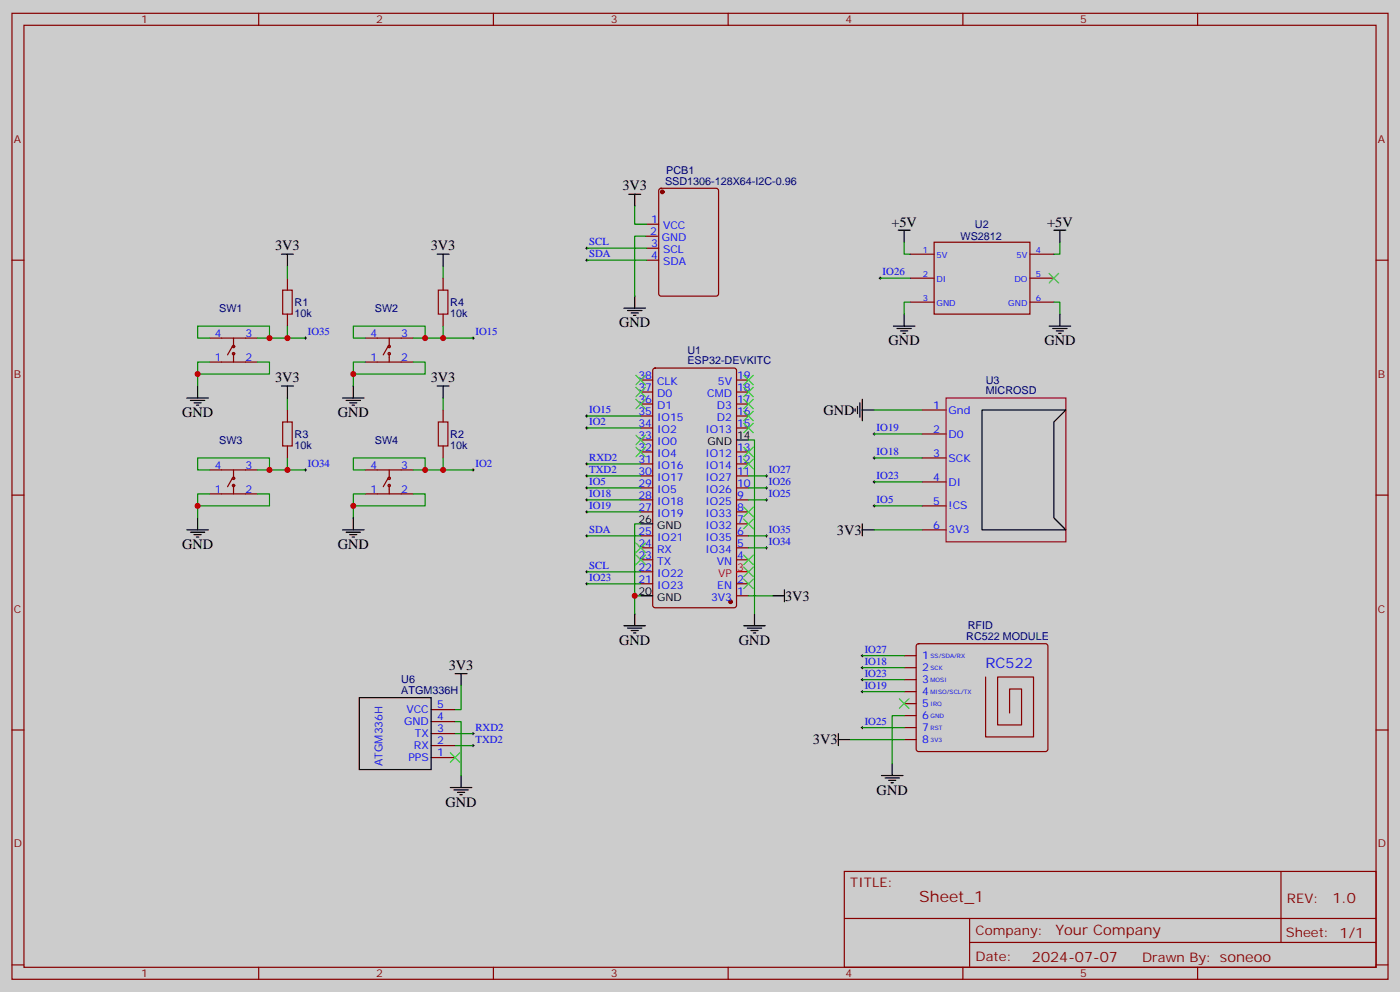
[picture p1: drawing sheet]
<svg xmlns="http://www.w3.org/2000/svg" width="412mm" height="292mm" viewBox="0 0 412 292" stroke-linecap="round" stroke-linejoin="round" font-family="sans-serif">
<path d="M0 0h412.4v292h-412.4z" fill="#ccc"/>
<g fill="none" stroke="#870000" stroke-width=".35">
<path d="M3.5 3.9h405.4v284.4h-405.4zM7.1 7.4h398.2v277.3h-398.2zM76.2 3.9v3.5M145.3 3.9v3.5M214.5 3.9v3.5M283.6 3.9v3.5M352.8 3.9v3.5M194.3 55.6l.4-.2h16.3l.6 .5 .1 30.6-.5 .6-16.5 .1-.6-.5-.1-30.6zM3.5 76.6h3.6M190.1 69.5h3.6M190.5 76.6h3.5M190.5 66h3.5"/>
<path d="M190.5 73.1h3.5M268.1 74.8h7.1M275.2 71.3h28.2v21.2h-28.2zM303.4 74.8h7M405.3 76.6h3.6M268.1 81.9h7.1M268.1 88.9h7.1M303.4 81.9h7M303.4 88.9h7M271.6 134.8h7.1M271.6 127.7h7.1M271.6 120.7h7.1"/>
<path d="M3.5 145.7h3.6M271.6 156h7.1M271.6 148.9h7.1M271.6 141.9h7.1M405.3 145.7h3.6M266.3 193h3.6M266.3 196.5h3.6M270.1 189.7l.5-.2h37.4l.5 .2 .2 .5v30.3l-.3 .5-.4 .2h-37.4l-.5-.2-.2-.5v-30.3zM290.3 199.3v17.6h14.1v-17.6h-10.5v14.1h7v-10.6h-3.5v7.1M3.5 214.9h3.6M266.3 200.1h3.6M266.3 203.6h3.6"/>
<path d="M266.3 207.1h3.6M266.3 210.6h3.6M266.3 214.2h3.6M266.3 217.7h3.6M405.3 214.9h3.6M248.7 256.5h156.6v28.2h-156.6zM377.3 256.5v20.9M248.7 270.4h156.5M285.6 277.4h119.6M285.6 270.4v14.1M3.5 284h3.6M76.2 284.7v3.6"/>
<path d="M145.3 284.7v3.6M214.5 284.7v3.6M283.6 284.7v3.6M352.8 284.7v3.6M405.3 284h3.6"/>
</g>
<circle cx="195.1" cy="56.5" r=".53" fill="#870000" stroke="#870000" stroke-width=".35"/>
<path d="M278.7 117.2h35.3v42.3h-35.3z" fill="none" stroke="#903" stroke-width=".35"/>
<path d="M289.3 120.7h24.7l-3.6 3.5v28.2l3.6 3.6h-24.7z" fill="#ccc" stroke="#000" stroke-width=".35"/>
<g fill="none" stroke="#870000" stroke-width=".35">
<path d="M61.7 99.5h14.1M68.8 99.5v2.5M84.7 81.9v3.5M84.7 92.5v3.5M107.6 99.5h14.1M114.7 99.5v2.5M130.5 81.9v3.5M130.5 92.5v3.5M61.7 106.6h14.1M68.4 102l-1.4 2.5M68.8 104.1v2.5M107.6 106.6h14.1"/>
<path d="M114.3 102l-1.4 2.5M114.7 104.1v2.5M188.7 118.9h3.6M188.7 115.4h3.6M188.7 111.9h3.6M192.5 108.5l.5-.2h23.3l.6 .5 .1 69.4-.5 .6-23.5 .1-.7-.5v-69.4zM217 118.9h3.5M217 115.4h3.5M217 111.9h3.5M61.7 138.3h14.1M68.8 138.3v2.5M84.7 120.7v3.5"/>
<path d="M84.7 131.3v3.5M107.6 138.3h14.1M114.7 138.3v2.5M130.5 120.7v3.5M130.5 131.3v3.5M188.7 136.6h3.6M188.7 133h3.6M188.7 126h3.6M188.7 122.4h3.6M188.7 129.5h3.6M217 136.6h3.5M217 133h3.5"/>
<path d="M217 126h3.5M217 122.4h3.5M61.7 145.4h14.1M68.4 140.8l-1.4 2.5M68.8 142.9v2.5M107.6 145.4h14.1M114.3 140.8l-1.4 2.5M114.7 142.9v2.5M188.7 157.7h3.6M188.7 150.7h3.6M188.7 147.1h3.6M188.7 143.6h3.6"/>
<path d="M188.7 140.1h3.6M217 157.7h3.5M217 154.2h3.5M217 150.7h3.5M217 147.1h3.5M217 143.6h3.5M217 140.1h3.5M188.7 171.8h3.6M188.7 164.8h3.6M188.7 161.3h3.6M188.7 168.3h3.6M217 175.4h3.5"/>
<path d="M217 171.8h3.5M217 164.8h3.5M217 161.3h3.5M127 219.5h7.1M127 215.9h7.1M127 212.4h7.1M127 208.9h7.1M127 223h7.1"/>
<circle cx="68.8" cy="104.1" r=".35"/>
<circle cx="68.8" cy="102" r=".35"/>
<circle cx="114.7" cy="104.1" r=".35"/>
<circle cx="114.7" cy="102" r=".35"/>
<circle cx="68.8" cy="140.8" r=".35"/>
<circle cx="68.8" cy="142.9" r=".35"/>
<circle cx="114.7" cy="142.9" r=".35"/>
<circle cx="114.7" cy="140.8" r=".35"/>
</g>
<g fill="none" stroke="#000" stroke-width=".35">
<path d="M185.2 57.2h3.5M187 57.2v3.5M82.9 74.8h3.5M84.7 74.8v3.6M128.8 74.8h3.5M130.5 74.8v3.6M264.6 67.8h3.5M266.3 67.8v3.5M310.4 67.8h3.6M312.2 67.8v3.5M183.8 90.7h6.3M184.9 91.4h4.2"/>
<path d="M185.9 92.1h2.1M186.6 92.8h.7M187 87.2v3.5M263.2 96h6.3M264.2 96.7h4.3M265.3 97.4h2.1M266 98.1h.7M266.3 92.5v3.5M309 96h6.4M310.1 96.7h4.2M311.1 97.4h2.2M311.9 98.1h.7"/>
<path d="M312.2 92.5v3.5M55 117.2h6.4M56.1 117.9h4.2M57.1 118.6h2.2M57.9 119.3h.7M58.2 113.6v3.6M82.9 113.6h3.5M84.7 113.6v3.6M100.9 117.2h6.3M102 117.9h4.2M103 118.6h2.1M103.7 119.3h.7"/>
<path d="M104.1 113.6v3.6M128.8 113.6h3.5M130.5 113.6v3.6M252.6 119.6v2.1M253.3 118.6v4.2M254 117.5v6.4M217 129.5h3.5M251.9 120.3v.7M254 120.7h3.5M55 156h6.4M56.1 156.7h4.2M57.1 157.4h2.2"/>
<path d="M57.9 158.1h.7M58.2 152.4v3.6M100.9 156h6.3M102 156.7h4.2M103 157.4h2.1M103.7 158.1h.7M104.1 152.4v3.6M188.7 154.2h3.6M254 154.2v3.5M254 156h3.5M188.7 175.4h3.6M227.5 175.4h3.6"/>
<path d="M231.1 173.6v3.5M134.1 198.3h3.5M135.8 198.3v3.5M183.8 184.2h6.3M184.9 184.9h4.2M185.9 185.6h2.1M186.6 186.3h.7M187 180.7v3.5M219.1 184.2h6.3M220.1 184.9h4.3M221.2 185.6h2.1M221.9 186.3h.7"/>
<path d="M222.2 180.7v3.5M105.8 205.4h21.2v21.1h-21.2zM246.9 217.7h3.6M246.9 215.9v3.6M132.6 231.8h6.4M133.7 232.5h4.2M134.8 233.2h2.1M135.5 233.9h.7M135.8 228.3v3.5M259.6 228.3h6.4M260.7 229h4.2M261.8 229.7h2.1"/>
<path d="M262.5 230.4h.7M262.8 224.8v3.5"/>
</g>
<circle cx="215.2" cy="177.1" r=".53" fill="#870000" stroke="#870000" stroke-width=".35"/>
<path d="M217 168.3h3.5" fill="none" stroke="#f00" stroke-width=".35"/>
<g fill="none" stroke="#008700" stroke-width=".35">
<path d="M84.7 78.4v3.5M130.5 78.4v3.5M172.9 73.1h17.6M172.9 76.6h17.6M187 60.7v5.3h3.5M190.1 69.5h-3.1v17.7M266.3 71.3v3.5h1.8M312.2 71.3v3.5h-1.8M61.7 99.5h-3.5v-3.5h21.2v3.5M84.7 96v3.5h-8.9M84.7 99.5h5.3M107.6 99.5h-3.5v-3.5h21.1v3.5"/>
<path d="M130.5 96v3.5h-8.8M130.5 99.5h8.8M259.3 81.9h8.8M268.1 88.9h-1.8v3.6M310.4 88.9h1.8v3.6M61.7 106.6h-3.5v7M75.8 106.6h3.6v3.5h-21.2M84.7 117.2v3.5M107.6 106.6h-3.5v7M121.7 106.6h3.5v3.5h-21.1M130.5 117.2v3.5M61.7 138.3h-3.5v-3.5h21.2v3.5"/>
<path d="M84.7 134.8v3.5h-8.9M84.7 138.3h5.3M107.6 138.3h-3.5v-3.5h21.1v3.5M130.5 134.8v3.5h-8.8M130.5 138.3h8.8M172.9 136.6h15.8M172.9 126h15.8M172.9 122.4h15.8M220.5 129.5h1.7v51.2M257.5 134.8h14.1M257.5 127.7h14.1M257.5 120.7h14.1"/>
<path d="M61.7 145.4h-3.5v7M75.8 145.4h3.6v3.5h-21.2M107.6 145.4h-3.5v7M121.7 145.4h3.5v3.5h-21.1M172.9 157.7h15.8M172.9 140.1h15.8M172.9 147.1h15.8M172.9 150.7h15.8M172.9 143.6h15.8M188.7 154.2h-1.7v21.2M220.5 157.7h5.3M220.5 140.1h5.3"/>
<path d="M220.5 147.1h5.3M220.5 143.6h5.3M257.5 148.9h14.1M257.5 141.9h14.1M257.5 156h14.1M172.9 168.3h15.8M172.9 171.8h15.8M188.7 175.4h-1.7v5.3M220.5 175.4h7M220.5 161.3h5.3M254 193h12.3M254 196.5h12.3"/>
<path d="M134.1 212.4h1.7v15.9M134.1 215.9h5.2M134.1 219.5h5.2M135.8 201.8v7.1h-1.7M250.5 217.7h15.8M254 200.1h12.3M254 203.6h12.3M254 214.2h12.3M266.3 210.6h-3.5v14.2"/>
</g>
<g fill="none" stroke="#000" stroke-width=".29">
<path d="M172.5 73.1h.7M172.5 76.6h.7M172.9 72.7v.7M172.9 76.2v.7M89.6 99.5h.7M90 99.2v.7M139 99.5h.7M139.3 99.2v.7M258.9 81.9h.7M259.3 81.5v.7M89.6 138.3h.7M90 138v.7"/>
<path d="M139 138.3h.7M139.3 138v.7M172.5 136.6h.7M172.5 126h.7M172.5 122.4h.7M172.9 122.1v.7M172.9 125.6v.7M172.9 136.2v.7M172.9 139.7v.7M225.8 139.7v.7M257.2 134.8h.7M257.2 127.7h.7"/>
<path d="M257.5 127.4v.7M257.5 134.4v.7M172.5 157.7h.7M172.5 140.1h.7M172.5 147.1h.7M172.5 150.7h.7M172.5 143.6h.7M172.9 143.3v.7M172.9 146.8v.7M172.9 150.3v.7M172.9 157.4v.7M225.4 157.7h.7"/>
<path d="M225.4 140.1h.7M225.4 147.1h.7M225.4 143.6h.7M225.8 143.3v.7M225.8 146.8v.7M225.8 157.4v.7M257.2 148.9h.7M257.2 141.9h.7M257.5 141.5v.7M257.5 148.6v.7M172.5 168.3h.7M172.5 171.8h.7"/>
<path d="M172.9 168v.7M172.9 171.5v.7M225.4 161.3h.7M225.8 160.9v.7M253.6 196.5h.8M253.6 193h.8M254 192.7v.7M254 196.2v.7M254 199.7v.7M139 215.9h.7M139 219.5h.7M139.3 215.6v.7"/>
<path d="M139.3 219.1v.7M253.6 200.1h.8M253.6 203.6h.8M253.6 214.2h.8M254 203.2v.7M254 213.8v.7"/>
</g>
<g fill="none" stroke="#3c3" stroke-width=".35">
<path d="M309 80.5l2.9 2.8M311.9 80.5l-2.9 2.8M187.3 117.5l2.8 2.8M187.3 114l2.8 2.8M187.3 110.5l2.8 2.8M190.1 117.5l-2.8 2.8M190.1 114l-2.8 2.8M190.1 110.5l-2.8 2.8M219.1 110.5l2.8 2.8M219.1 114l2.8 2.8M219.1 117.5l2.8 2.8M221.9 110.5l-2.8 2.8"/>
<path d="M221.9 114l-2.8 2.8M221.9 117.5l-2.8 2.8M187.3 128.1l2.8 2.8M187.3 131.6l2.8 2.8M190.1 128.1l-2.8 2.8M190.1 131.6l-2.8 2.8M219.1 121l2.8 2.9M219.1 124.6l2.8 2.8M219.1 131.6l2.8 2.8M219.1 135.1l2.8 2.9M221.9 121l-2.8 2.9M221.9 124.6l-2.8 2.8"/>
<path d="M221.9 131.6l-2.8 2.8M221.9 135.1l-2.8 2.9M187.3 159.8l2.8 2.9M190.1 159.8l-2.8 2.9M219.1 149.3l2.8 2.8M219.1 152.8l2.8 2.8M221.9 149.3l-2.8 2.8M221.9 152.8l-2.8 2.8M187.3 163.4l2.8 2.8M190.1 163.4l-2.8 2.8M219.1 163.4l2.8 2.8M219.1 166.9l2.8 2.8"/>
<path d="M219.1 170.4l2.8 2.8M221.9 170.4l-2.8 2.8M221.9 163.4l-2.8 2.8M221.9 166.9l-2.8 2.8M264.9 205.7l2.9 2.8M267.8 205.7l-2.9 2.8M132.6 221.6l2.9 2.8M135.5 221.6l-2.9 2.8"/>
</g>
<path d="M83.3 85.4h2.8v7.1h-2.8zM129.1 85.4h2.8v7.1h-2.8zM83.3 124.2h2.8v7.1h-2.8zM129.1 124.2h2.8v7.1h-2.8z" fill="none" stroke="#a10000" stroke-width=".35"/>
<g fill="#c00">
<circle cx="187" cy="175.4" r=".88"/>
<circle cx="79.4" cy="99.5" r=".88"/>
<circle cx="79.4" cy="138.3" r=".88"/>
<circle cx="58.2" cy="148.9" r=".88"/>
<circle cx="104.1" cy="148.9" r=".88"/>
<circle cx="58.2" cy="110.1" r=".88"/>
<circle cx="104.1" cy="110.1" r=".88"/>
<circle cx="125.2" cy="99.5" r=".88"/>
<circle cx="125.2" cy="138.3" r=".88"/>
<circle cx="130.5" cy="99.5" r=".88"/>
<circle cx="130.5" cy="138.3" r=".88"/>
<circle cx="84.7" cy="138.3" r=".88"/>
<circle cx="84.7" cy="99.5" r=".88"/>
</g>
<text font-size="4.6" fill="#800" x="270.8" y="265.5">Sheet_1</text>
<g font-size="4.2">
<text x="183.3" y="56.1">3V3</text>
<text x="262.6" y="66.7">+5V</text>
<text x="308.5" y="66.7">+5V</text>
<text x="81" y="73.7">3V3</text>
<text x="126.9" y="73.7">3V3</text>
<text x="182.4" y="96.3">GND</text>
<text x="261.8" y="101.6">GND</text>
<text x="307.7" y="101.6">GND</text>
<text x="81" y="112.5">3V3</text>
<text x="126.9" y="112.5">3V3</text>
<text x="53.6" y="122.8">GND</text>
<text x="99.5" y="122.8">GND</text>
<text x="242.5" y="122.1">GND</text>
<text x="53.6" y="161.6">GND</text>
<text x="99.5" y="161.6">GND</text>
<text x="246.5" y="157.4">3V3</text>
<text x="231.2" y="176.8">3V3</text>
<text x="182.4" y="189.8">GND</text>
<text x="217.7" y="189.8">GND</text>
<text x="132.2" y="197.2">3V3</text>
<text x="239.5" y="219.1">3V3</text>
<text x="258.2" y="233.9">GND</text>
<text x="131.2" y="237.5">GND</text>
</g>
<text font-size="4.2" fill="#00f" x="290.3" y="196.5">RC522</text>
<g font-size="4.2" fill="#800">
<text x="392.5" y="265.8">1.0</text>
<text x="310.9" y="275.3">Your Company</text>
<text x="304" y="283.1">2024-07-07</text>
</g>
<g font-size="3.9" fill="#800">
<text x="250.5" y="261.1">TITLE:</text>
<text x="379.1" y="265.8">REV:</text>
<text x="287.4" y="275.3">Company:</text>
<text x="378.7" y="275.9">Sheet: 1/1</text>
<text x="287.4" y="283">Date:</text>
<text x="336.4" y="283.1">Drawn By: soneoo</text>
</g>
<g font-size="3.2" fill="#800">
<text x="41.6" y="6.9">1</text>
<text x="110.8" y="6.9">2</text>
<text x="179.9" y="6.9">3</text>
<text x="249.1" y="6.9">4</text>
<text x="318.2" y="6.9">5</text>
<text x="4.1" y="42">A</text>
<text x="405.9" y="42">A</text>
<text x="4.1" y="111.2">B</text>
<text x="405.9" y="111.2">B</text>
<text x="4.1" y="180.3">C</text>
<text x="405.9" y="180.3">C</text>
<text x="4.1" y="249.4">D</text>
<text x="405.9" y="249.4">D</text>
<text x="41.6" y="287.7">1</text>
<text x="110.8" y="287.7">2</text>
<text x="179.9" y="287.7">3</text>
<text x="249.1" y="287.7">4</text>
<text x="318.2" y="287.7">5</text>
</g>
<g font-size="3.2" fill="#000080">
<text x="196.3" y="51.2">PCB1</text>
<text x="195.9" y="54.4">SSD1306-128X64-I2C-0.96</text>
<text x="283" y="70.7">WS2812</text>
<text x="287.2" y="67">U2</text>
<text x="64.6" y="91.8">SW1</text>
<text x="86.8" y="93.2">10k</text>
<text x="86.8" y="90.1">R1</text>
<text x="110.4" y="91.8">SW2</text>
<text x="132.6" y="93.2">10k</text>
<text x="132.6" y="90.1">R4</text>
<text x="202.5" y="107.3">ESP32-DEVKITC</text>
<text x="202.5" y="104.1">U1</text>
<text x="290.4" y="113">U3</text>
<text x="290.4" y="116.1">MICROSD</text>
<text x="64.6" y="130.6">SW3</text>
<text x="86.8" y="128.9">R3</text>
<text x="110.4" y="130.6">SW4</text>
<text x="132.6" y="128.9">R2</text>
<text x="86.8" y="132">10k</text>
<text x="132.6" y="132">10k</text>
<text x="285.1" y="185.1">RFID</text>
<text x="284.6" y="188.4">RC522 MODULE</text>
<text x="118.2" y="201.2">U6</text>
<text x="118.2" y="204.2">ATGM336H</text>
</g>
<g font-size="3.2" fill="#00f">
<text x="191.8" y="65.7">1</text>
<text x="191.5" y="69.2">2</text>
<text x="195" y="70.9">GND</text>
<text x="195.3" y="67.4">VCC</text>
<text x="173.6" y="72.2">SCL</text>
<text x="173.6" y="75.7">SDA</text>
<text x="191.8" y="72.7">3</text>
<text x="191.8" y="76.2">4</text>
<text x="195.3" y="74.5">SCL</text>
<text x="195.3" y="78">SDA</text>
<text x="260" y="81">IO26</text>
<text x="63.2" y="99.2">4</text>
<text x="72.3" y="99.2">3</text>
<text x="90.7" y="98.6">IO35</text>
<text x="109.1" y="99.2">4</text>
<text x="118.2" y="99.2">3</text>
<text x="140.1" y="98.6">IO15</text>
<text x="63.2" y="106.2">1</text>
<text x="72.3" y="106.2">2</text>
<text x="109.1" y="106.2">1</text>
<text x="118.2" y="106.2">2</text>
<text x="188.1" y="111.5">38</text>
<text x="193.6" y="113.3">CLK</text>
<text x="211.5" y="113.3">5V</text>
<text x="217.1" y="111.5">19</text>
<text x="188.1" y="118.6">36</text>
<text x="188.1" y="115">37</text>
<text x="193.6" y="116.8">D0</text>
<text x="208.3" y="116.8">CMD</text>
<text x="217.1" y="118.6">17</text>
<text x="217.1" y="115">18</text>
<text x="173.6" y="125.1">IO2</text>
<text x="173.6" y="121.6">IO15</text>
<text x="188.1" y="125.6">34</text>
<text x="188.1" y="122.1">35</text>
<text x="193.6" y="123.9">IO15</text>
<text x="193.6" y="120.3">D1</text>
<text x="211.2" y="123.9">D2</text>
<text x="211.2" y="120.3">D3</text>
<text x="217.1" y="125.6">15</text>
<text x="217.1" y="122.1">16</text>
<text x="274.9" y="120.3">1</text>
<text x="279.4" y="121.7">Gnd</text>
<text x="188.1" y="129.2">33</text>
<text x="193.6" y="130.9">IO0</text>
<text x="193.6" y="127.4">IO2</text>
<text x="207.8" y="127.4">IO13</text>
<text x="258.2" y="126.9">IO19</text>
<text x="274.9" y="127.4">2</text>
<text x="279.4" y="128.8">D0</text>
<text x="63.2" y="138">4</text>
<text x="72.3" y="138">3</text>
<text x="90.7" y="137.4">IO34</text>
<text x="109.1" y="138">4</text>
<text x="118.2" y="138">3</text>
<text x="140.1" y="137.4">IO2</text>
<text x="173.6" y="135.7">RXD2</text>
<text x="188.1" y="136.2">31</text>
<text x="188.1" y="132.7">32</text>
<text x="193.6" y="138">IO16</text>
<text x="193.6" y="134.4">IO4</text>
<text x="207.8" y="138">IO14</text>
<text x="207.8" y="134.4">IO12</text>
<text x="217.1" y="136.2">12</text>
<text x="217.1" y="132.7">13</text>
<text x="258.2" y="133.9">IO18</text>
<text x="274.9" y="134.4">3</text>
<text x="279.4" y="135.9">SCK</text>
<text x="173.6" y="139.2">TXD2</text>
<text x="173.6" y="142.7">IO5</text>
<text x="188.1" y="143.3">29</text>
<text x="188.1" y="139.7">30</text>
<text x="193.6" y="141.5">IO17</text>
<text x="207.8" y="141.5">IO27</text>
<text x="217.1" y="143.3">10</text>
<text x="217.1" y="139.7">11</text>
<text x="226.5" y="142.7">IO26</text>
<text x="226.5" y="139.2">IO27</text>
<text x="258.2" y="141">IO23</text>
<text x="274.9" y="141.5">4</text>
<text x="279.4" y="142.9">DI</text>
<text x="63.2" y="145">1</text>
<text x="72.3" y="145">2</text>
<text x="109.1" y="145">1</text>
<text x="118.2" y="145">2</text>
<text x="173.6" y="149.8">IO19</text>
<text x="173.6" y="146.3">IO18</text>
<text x="188.1" y="146.8">28</text>
<text x="193.6" y="148.6">IO18</text>
<text x="193.6" y="145">IO5</text>
<text x="207.8" y="148.6">IO25</text>
<text x="207.8" y="145">IO26</text>
<text x="217.1" y="146.8">9</text>
<text x="226.5" y="146.3">IO25</text>
<text x="258.2" y="148">IO5</text>
<text x="274.9" y="148.6">5</text>
<text x="279.4" y="150">!CS</text>
<text x="188.1" y="150.3">27</text>
<text x="193.6" y="152.1">IO19</text>
<text x="207.8" y="155.6">IO32</text>
<text x="207.8" y="152.1">IO33</text>
<text x="217.1" y="153.8">7</text>
<text x="217.1" y="150.3">8</text>
<text x="274.9" y="155.6">6</text>
<text x="173.6" y="156.8">SDA</text>
<text x="188.1" y="160.9">24</text>
<text x="188.1" y="157.4">25</text>
<text x="193.6" y="159.1">IO21</text>
<text x="207.8" y="159.1">IO35</text>
<text x="217.1" y="160.9">5</text>
<text x="217.1" y="157.4">6</text>
<text x="226.5" y="160.4">IO34</text>
<text x="226.5" y="156.8">IO35</text>
<text x="279.4" y="157">3V3</text>
<text x="173.6" y="167.4">SCL</text>
<text x="188.1" y="168">22</text>
<text x="188.1" y="164.4">23</text>
<text x="193.6" y="166.2">TX</text>
<text x="193.6" y="162.7">RX</text>
<text x="207.8" y="162.7">IO34</text>
<text x="211.1" y="166.2">VN</text>
<text x="217.1" y="164.4">4</text>
<text x="173.6" y="171">IO23</text>
<text x="188.1" y="171.5">21</text>
<text x="193.6" y="173.2">IO23</text>
<text x="193.6" y="169.7">IO22</text>
<text x="211.3" y="173.2">EN</text>
<text x="217.1" y="171.5">2</text>
<text x="209.5" y="176.8">3V3</text>
<text x="217.1" y="175">1</text>
<text x="254.7" y="195.7">IO18</text>
<text x="254.7" y="192.1">IO27</text>
<text x="271.6" y="194.1">1</text>
<text x="271.6" y="197.6">2</text>
<text x="254.7" y="199.2">IO23</text>
<text x="254.7" y="202.7">IO19</text>
<text x="271.6" y="201.1">3</text>
<text x="119.7" y="209.9">VCC</text>
<text x="128.8" y="208.5">5</text>
<text x="271.6" y="204.6">4</text>
<text x="271.6" y="208.2">5</text>
<text x="119" y="213.5">GND</text>
<text x="128.8" y="215.6">3</text>
<text x="128.8" y="212.1">4</text>
<text x="140.1" y="215.1">RXD2</text>
<text x="254.7" y="213.3">IO25</text>
<text x="271.6" y="211.7">6</text>
<text x="271.6" y="215.2">7</text>
<text x="121.9" y="220.5">RX</text>
<text x="122.2" y="217">TX</text>
<text x="128.8" y="219.1">2</text>
<text x="140.1" y="218.6">TXD2</text>
<text x="271.6" y="218.8">8</text>
<text x="112.7" y="225.4" transform="rotate(-90 112.7 225.4)">ATGM336H</text>
<text x="120.3" y="224">PPS</text>
<text x="128.8" y="222.6">1</text>
</g>
<g font-size="3.2">
<text x="208.4" y="130.9">GND</text>
<text x="217.1" y="129.2">14</text>
<text x="188.1" y="153.8">26</text>
<text x="193.6" y="155.6">GND</text>
<text x="188.1" y="175">20</text>
<text x="193.6" y="176.8">GND</text>
</g>
<g font-size="3.2" fill="#f00">
<text x="217.1" y="168">3</text>
<text x="211.6" y="169.7">VP</text>
</g>
<g font-size="2.5" fill="#00f">
<text x="271.8" y="74.5">1</text>
<text x="275.9" y="75.9">5V</text>
<text x="299.4" y="75.9">5V</text>
<text x="305.2" y="74.5">4</text>
<text x="271.8" y="81.5">2</text>
<text x="275.9" y="82.9">DI</text>
<text x="298.8" y="82.9">DO</text>
<text x="305.2" y="81.5">5</text>
<text x="271.8" y="88.6">3</text>
<text x="275.9" y="90">GND</text>
<text x="297" y="90">GND</text>
<text x="305.2" y="88.6">6</text>
</g>
<g font-size="1.8" fill="#00f">
<text x="274.1" y="193.7">SS/SDA/RX</text>
<text x="274.1" y="197.2">SCK</text>
<text x="274.1" y="200.8">MOSI</text>
<text x="274.1" y="204.3">MISO/SCL/TX</text>
<text x="274.1" y="207.8">IRQ</text>
<text x="274.1" y="211.3">GND</text>
<text x="274.1" y="214.9">RST</text>
<text x="274.1" y="218.4">3V3</text>
</g>
</svg>
